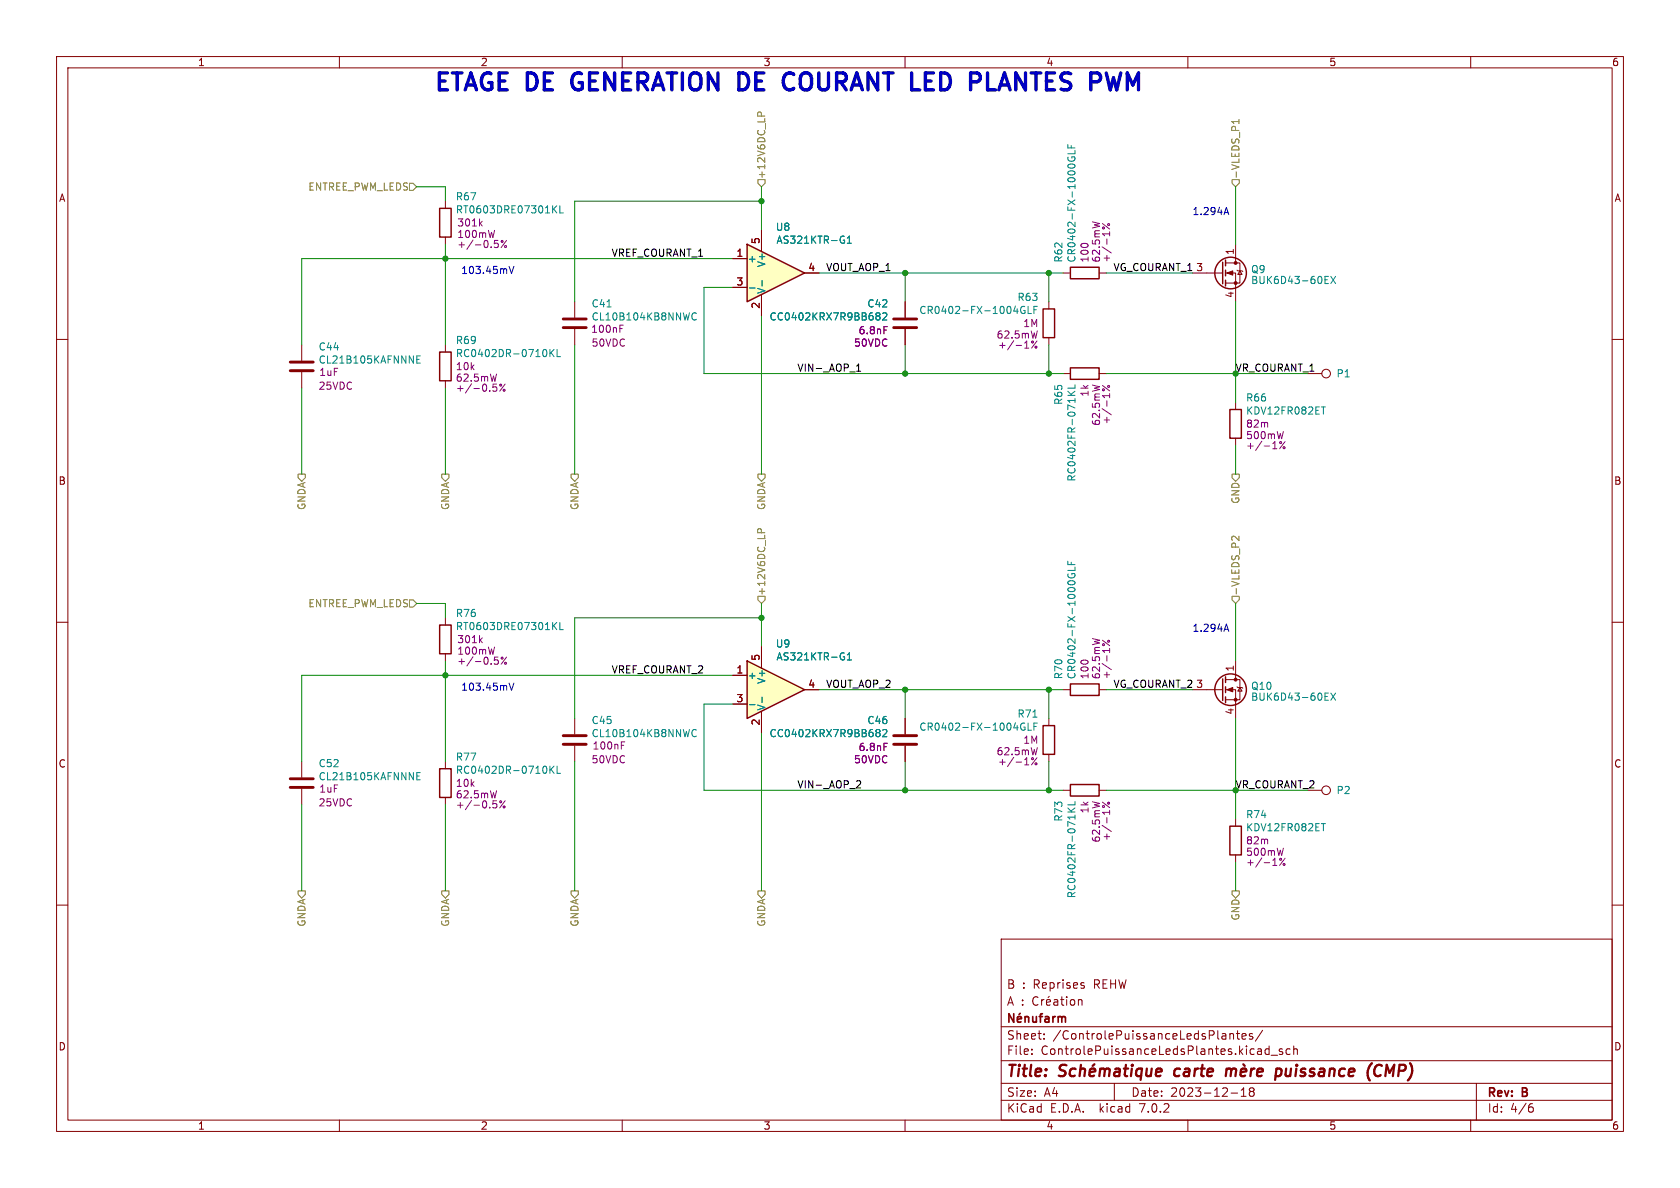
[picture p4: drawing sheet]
<svg xmlns="http://www.w3.org/2000/svg" width="297mm" height="210mm" viewBox="0 0 297 210" stroke-linecap="round" stroke-linejoin="round" font-family="sans-serif">
<g fill="none" stroke="#840000" stroke-width=".18">
<path d="M10 10h277v190h-277zM12 12h273v186h-273zM60 10v2M110 10v2M160 10v2M210 10v2M260 10v2M78.7 35.6v1.2M10 60h2M78.7 41.9v1.3M185.4 53.3v1.3M185.4 59.7v1.3"/>
<path d="M188 48.3h1.2M194.3 48.3h1.3M210.8 48.3h5.4M216.7 48.3h1.7v5M216.7 46.5h2.5v3.5h-2.5M218.4 43.2v3.3M218.7 47.8l.1 .1h.8l.1 .1M219.2 47.9l.4 .6h-.8zM285 60h2M53.3 61v2.8M53.3 65.8v2.8M78.7 61v1.2"/>
<path d="M78.7 67.3v1.3M188 66h1.2M194.3 66h1.3M218.4 71.1v1.3M218.4 77.5v1.2M231.1 66h2.6M10 110h2M78.7 109.2v1.3M78.7 115.6v1.2M218.4 116.8v3.3M285 110h2M53.3 134.6v2.8"/>
<path d="M53.3 139.4v2.8M78.7 134.6v1.3M185.4 127v1.3M185.4 133.4v1.2M188 121.9h1.2M188 139.7h1.2M194.3 121.9h1.3M194.3 139.7h1.3M210.8 121.9h5.4M216.7 121.9h1.7v5.1M216.7 120.1h2.5v3.6h-2.5M218.7 121.4l.1 .1h.8l.1 .2"/>
<path d="M219.2 121.5l.4 .7h-.8zM10 160h2M78.7 141v1.2M285 160h2M177 166h108v32h-108zM178.1 177.7l.5-1.5 .5 1.5M178.3 177.3h.7M180.8 177.6v.1M180.8 176.8v.1M183.5 176.3a.6 .6 0 0 0-.7 0 .6 .6 0 0 0-.2 .8 .56 .56 0 0 0 .3 .5 .56 .56 0 0 0 .6 0M184.1 176.7v1M184.6 176.7l-.3 .1-.2 .2"/>
<path d="M185 177.2l.7-.1-.1-.3-.4-.1-.2 .2 .1 .7h.5M185.5 176.1l-.2 .2M186.4 176.8h.5l.1 .9M187 177.1h-.5a.29 .29 0 0 0-.2 .3 .29 .29 0 0 0 .2 .3l.5-.1M187.5 176.7h.6M187.7 176.2v1.3l.4 .2M188.6 176.2v.1M188.6 176.7v1M189.3 176.8l.2-.1 .4 .1 .1 .6-.1 .2-.4 .1-.2-.1zM190.6 176.8l.3-.1 .3 .1 .1 .9M190.6 176.7v1M191.5 174.2l.2 .2-.2 .3"/>
<path d="M191.5 173.7l.1 .1M60 198v2M110 198v2M160 198v2M177 194.5h108M177 191.5h108M177 187.5h108M177 181.5h108M182.4 186.3v.1M182.4 185.5v.1M184.6 183.6v.1M184.6 182.8v.1"/>
<path d="M197 191.5v3M210 198v2M217.4 182.7v1M217.4 182.8l.2-.1 .4 .1 .1 .9M217.6 193.2h1.2M218.6 182.7h.5M218.8 182.2v1.3l.3 .2M219.4 193.8h.9M219.4 192.7l.5-.4v1.5M219.6 183.2l.7-.1-.1-.3-.4-.1-.2 .2v.7h.6M221.1 192.9l-.2 .3v.5l.2 .1h.3l.3-.3-.1-.4-.2-.2M221.1 192.9l-.2-.2 .2-.4h.3l.3 .3-.3 .3"/>
<path d="M221.1 192.9h.3M221.4 182.8l-.3-.1-.2 .2v.2l.5 .2v.3h-.5M223.2 182.1l-1.3 2M224.4 184.9v1.5M224.4 185.5l-.5-.1-.3 .3v.4l.2 .2h.6M224.7 186.5h1.2M226.7 185.5l-.3-.1-.3 .2 .1 .2 .5 .2v.3h-.6M228.1 185.5l-.5-.1-.2 .3v.4l.1 .2h.6M228.7 185.5l.2-.1 .4 .1 .1 .9M228.7 184.9v1.5M260 198v2M261 191.5v6.5"/>
<path d="M270.5 195.7h.4l.2 .3-.1 .5-.5 .1M270.9 195.1l-.4 .1"/>
<circle cx="234.4" cy="66" r=".76"/>
</g>
<g fill="none" stroke="#840000" stroke-width=".4">
<path d="M188.5 188.3a.85 .85 0 0 0-1 .1 .45 .45 0 0 0 .2 .8l.3 .1a.49 .49 0 0 1 .4 .5 .49 .49 0 0 1-.5 .4l-.7-.1M190.2 189a.66 .66 0 0 0-1 .3l-.1 .6 .2 .2 .1 .1 .6-.1M191 189.1a.49 .49 0 0 1 .8 .1l-.1 1M191.1 188.2l-.3 2M192.6 189.6l1-.2v-.4l-.2-.1-.6 .1-.2 .9 .2 .3 .6-.1M193.5 188.1l-.3 .3M194.5 189.1a.49 .49 0 0 1 .8 .1M194.5 188.9l-.2 1.3M195.3 189.2a.5 .5 0 0 1 .8-.2v1.2M195.3 189.2l-.1 1M197.2 189l.2-.1 .5 .1v1.2M198 189.4l-.7 .1a.4 .4 0 0 0-.3 .3 .4 .4 0 0 0 .2 .4l.7-.1"/>
<path d="M198.7 188.9h.7M199 188.2l-.2 1.7 .1 .2 .4 .1M200.1 188.9l-.2 1.3M200.2 188.2v.2M200.2 188.2l-.1 .1 .1 .1M200.2 188.2l.1 .1-.1 .1M201.9 189a.66 .66 0 0 0-1 .3l-.1 .6 .2 .2 .2 .1 .5-.1M201.9 188.9l-.3 2M202.8 188.9l-.1 1.2a.57 .57 0 0 0 .8-.1M203.6 188.9l-.2 1.3M204.4 189.6l.9-.2v-.4l-.2-.1-.6 .1-.2 .9 .3 .3 .6-.1M207.6 189.3v.7"/>
<path d="M216.8 189.1a.49 .49 0 0 1 .9 .1M216.9 188.9l-.2 1.3M217.7 189.2a.5 .5 0 0 1 .8-.2l-.1 1.2M217.7 189.2l-.2 1M219.3 189.6l1-.2v-.4l-.2-.1-.6 .1-.2 .9 .2 .3 .6-.1M219.8 188.1l.3 .3M221.2 188.9l-.1 1.3M221.8 188.9l-.4 .1-.2 .3M222.3 189.6l.9-.2v-.4l-.6-.1-.3 .3v.9l.2 .1 .6-.1M225.7 189l.2-.1 .5 .1 .2 .3-.1 .6a.66 .66 0 0 1-1 .2M225.7 188.9l-.3 2M242.1 190.9l.1 .1"/>
<path d="M242.6 187.9l-.5 .6M243.7 188.2a1.2 1.2 0 0 0-.5 1.9l.3 .1"/>
</g>
<g fill="none" stroke="#840000" stroke-width=".3">
<path d="M179.2 179.2v1.5l-.8-1.5v1.5M180.4 179.1l-.3 .2M181.2 179.8l.2-.1 .4 .1 .1 .9M181.2 179.7v1M182.6 179.7v.9l.4 .1 .2-.1M183.2 179.7v1M183.7 179.7h.6M184.3 179.2l-.4 .2v1.3M184.8 179.8h.6v.9M186.1 179.7v1M186.6 179.7l-.3 .1-.2 .2M187.1 179.8l.4-.1 .2 .2"/>
<path d="M187.1 179.7v1M187.7 179.9l.2-.2 .4 .1 .1 .9M187.7 179.9v.8M179.9 180.2l.7-.1-.1-.3-.4-.1-.2 .2v.7h.6M185.4 180.1h-.5a.29 .29 0 0 0-.2 .3 .29 .29 0 0 0 .2 .3l.5-.1"/>
</g>
<g fill="none" stroke="#840000" stroke-width=".25">
<path d="M77.7 36.8h2.1v5.1h-2.1zM184.4 54.6h2v5.1h-2zM189.2 47.2h5.1v2.1h-5.1zM216.2 46.4v3.8M216.7 46v1M216.7 47.8v1M216.7 49.5v1M77.7 62.2h2.1v5.1h-2.1zM189.2 65h5.1v2.1h-5.1zM217.4 72.4h2.1v5.1h-2.1zM77.7 110.5h2.1v5.1h-2.1zM216.7 119.6v1.1"/>
<path d="M77.7 135.9h2.1v5.1h-2.1zM184.4 128.3h2v5.1h-2zM189.2 138.7h5.1v2h-5.1zM189.2 120.9h5.1v2h-5.1zM216.2 120v3.8M216.7 121.4v1M216.7 123.2v1"/>
<circle cx="217.6" cy="48.3" r="2.79"/>
<circle cx="217.6" cy="121.9" r="2.79"/>
</g>
<g fill="#840000" stroke="#840000" stroke-width=".18">
<path d="M216.9 48.3l1-.4v.7z"/>
<path d="M216.9 121.9l1-.4v.8z"/>
<circle cx="218.4" cy="50" r=".25"/>
<circle cx="218.4" cy="46.5" r=".25"/>
<circle cx="218.4" cy="123.7" r=".25"/>
<circle cx="218.4" cy="120.1" r=".25"/>
</g>
<g fill="none" stroke="#008484" stroke-width=".18">
<path d="M97.9 36.9l.5 .7M98.4 36.4l-.7 .7M99 36.4v1.2h.6M188.8 25.5v.7h1.2M188.8 27.8a.59 .59 0 0 0 .6 .7 .59 .59 0 0 0 .6-.7l-.5-.1v.3M189.4 25.7v.5M190 26.6v.6h-1.2M181.2 54.2a.59 .59 0 0 0-.8 .6 .59 .59 0 0 0 .8 .6v-.5h-.2M181.8 54.2v1.2h.6M182.8 54.8h.4M183.4 54.2h-.6v1.2M234.2 49.5h.5"/>
<path d="M234.2 50.1h.6M234.2 48.9h.6M235.3 48.9l.8 1.2M236.1 48.9l-.8 1.2M73.7 63.5h.4M74.3 62.9h-.6v1.3h.6M97.2 61.8v1.2M97.4 62.3l.5 .7M97.9 61.8l-.7 .7M98.5 61.8v1.2h.6M188.8 69.9h1.2M188.8 69.2l.7 .7"/>
<path d="M190 68v.6h-1.2M190 69.2l-.7 .5M233.6 71.9h.7M188.8 99.2v.6h1.2M189.4 99.4v.4M97.9 110.6l.5 .7M98.4 110l-.7 .8M99 110v1.3h.6M188.8 101.4a.59 .59 0 0 0 .6 .8 .59 .59 0 0 0 .6-.8h-.5v.2M190 100.2v.6h-1.2M73.7 137.2h.4M74.3 136.6h-.6v1.2h.6"/>
<path d="M97.2 135.4v1.3M97.4 136l.5 .7M97.9 135.4l-.7 .8M98.5 135.4v1.3h.6M181.2 127.9a.59 .59 0 0 0-.8 .6 .59 .59 0 0 0 .8 .5v-.5h-.2M181.8 127.8v1.3h.6M182.8 128.4h.4M183.4 127.8h-.6v1.3M234.2 123.1h.5M234.2 123.8h.6M234.2 122.5h.6M235.3 122.5l.8 1.3"/>
<path d="M236.1 122.5l-.8 1.3M188.8 143.5h1.2M188.8 142.8l.7 .7M190 142.8l-.7 .6M190 141.7v.6h-1.2"/>
</g>
<g fill="none" stroke="#840084" stroke-width=".18">
<path d="M84.9 39.5l.4 .5M85.3 39.1l-.5 .5M193.1 39.2l1.3 .3M194.9 39.5l1.3 1M87.4 43h.5l.2 .2-.1 .5h-.6M87.4 42.5h.6M89.6 42.5l-1 1.3M183.4 58.5l-.3 1.3M196.2 41v.7M87.2 68.4h.4l.2 .2-.1 .5h-.5M87.2 67.9h.6M87.8 66.1l-.3 1.3"/>
<path d="M89.3 67.9l-1 1.3M181.2 61.5h.7M183.3 60.3l-.9 1.2M193.1 68.1l1.3 .3M194.9 68.1l1.3 1M196.2 69.6v.7M225 79.3h.7M227.2 78.1l-1 1.2M84.9 113.1l.4 .5M85.3 112.8l-.5 .5M87.4 116.2h.6M87.4 116.7l.5-.1 .2 .3-.1 .5h-.6"/>
<path d="M89.6 116.2l-1 1.2M193.1 112.9l1.3 .3M194.9 113.2l1.3 .9M196.2 114.6v.8M87.8 139.8l-.3 1.2M181.2 135.2h.7M183.3 133.9l-.9 1.3M183.4 132.2l-.3 1.2M87.2 141.6h.6M87.2 142.1l.4-.1 .2 .3-.1 .5h-.5M89.3 141.6l-1 1.2M193.1 141.7l1.3 .3"/>
<path d="M194.9 141.8l1.3 1M196.2 143.2v.8"/>
<circle cx="196" cy="39.7" r=".18"/>
<circle cx="88.8" cy="42.7" r=".18"/>
<circle cx="89.4" cy="43.6" r=".18"/>
<circle cx="88.5" cy="68.1" r=".18"/>
<circle cx="89.1" cy="69" r=".18"/>
<circle cx="183.2" cy="61.4" r=".18"/>
<circle cx="196" cy="68.3" r=".18"/>
<circle cx="227" cy="79.2" r=".18"/>
<circle cx="88.8" cy="116.3" r=".18"/>
<circle cx="89.4" cy="117.3" r=".18"/>
<circle cx="196" cy="113.4" r=".18"/>
<circle cx="183.2" cy="135" r=".18"/>
<circle cx="88.5" cy="141.7" r=".18"/>
<circle cx="89.1" cy="142.7" r=".18"/>
<circle cx="196" cy="142" r=".18"/>
</g>
<path d="M51.3 65.5h4.1M51.3 64h4.1M51.3 139.2h4.1M51.3 137.7h4.1" fill="none" stroke="#840000" stroke-width=".51"/>
<path d="M132.1 116.8l10.1 5.1-10.1 5.1z" fill="#ffffc2"/>
<path d="M132.1 116.8l10.1 5.1-10.1 5.1zM217.4 146.1h2.1v5h-2.1z" fill="none" stroke="#840000" stroke-width=".25"/>
<g fill="none" stroke="#840000" stroke-width=".18">
<path d="M101.6 53.3v2.8M101.6 58.2v2.8M160 53.3v2.8M160 58.2v2.8M129.5 119.4h2.6M134.6 114.3v3.8M101.6 127v2.8M101.6 131.8v2.8M129.5 124.5h2.6M134.6 125.7v3.8M142.2 121.9h2.6M160 127v2.8"/>
<path d="M160 131.8v2.8M218.4 144.8v1.3M218.4 151.1v1.3"/>
</g>
<g fill="none" stroke="#008484" stroke-width=".18">
<path d="M123.1 55.4a.6 .6 0 0 0-.8 .4 .6 .6 0 0 0 .6 .8l.2-.2M155.1 55.3l.4 .1 .1 .1-.3 .3M155.1 55.8h.2M155.3 55.8l.3 .3v.2l-.1 .2-.4 .1M156.1 55.4l.4-.1 .3 .4-.8 .9h.8M149.1 116.1h.2l-.1 .5M149.8 116.7h.7M149.8 115.8l.4-.4v1.3M123.1 129.1a.6 .6 0 0 0-.8 .4 .6 .6 0 0 0 .6 .7l.2-.1M132.5 124.6h1M134.7 123.2v1M155.1 129h.4l.1 .2-.3 .3"/>
<path d="M155.1 129.5h.2M155.3 129.5l.3 .2v.3l-.1 .2h-.4M156.1 129.1l.4-.1 .3 .3-.8 .9h.8M233.6 145.6h.7"/>
</g>
<path d="M99.6 57.9h4M99.6 56.4h4M158 57.9h4.1M158 56.4h4.1M99.6 131.6h4M99.6 130h4M158 131.6h4.1M158 130h4.1" fill="none" stroke="#840000" stroke-width=".51"/>
<g fill="none" stroke="#840084" stroke-width=".18">
<path d="M109.6 57.5h.6M156.3 57.7h.6M109.8 131.1h.6M156.3 131.4h.6M225 153h.7M227.2 151.7l-1 1.3"/>
<circle cx="227" cy="152.8" r=".18"/>
</g>
<path d="M132.1 43.2l10.1 5.1-10.1 5z" fill="#ffffc2"/>
<path d="M132.1 43.2l10.1 5.1-10.1 5z" fill="none" stroke="#840000" stroke-width=".25"/>
<g fill="none" stroke="#840000" stroke-width=".18">
<path d="M129.5 45.7h2.6M129.5 50.8h2.6M134.6 40.6v3.9M134.6 52.1v3.8M142.2 48.3h2.6M160 53.3v2.8M160 58.2v2.8M129.5 119.4h2.6M134.6 114.3v3.8M129.5 124.5h2.6M134.6 125.7v3.8M142.2 121.9h2.6"/>
<path d="M160 127v2.8M160 131.8v2.8M231.1 139.7h2.6"/>
<circle cx="234.4" cy="139.7" r=".76"/>
</g>
<g fill="none" stroke="#008484" stroke-width=".18">
<path d="M132.5 50.9h1M134.7 49.6v1M149.1 42.5h.2l-.1 .4M149.8 43h.7M149.8 42.1l.4-.4v1.3M155.1 55.3l.4 .1 .1 .1-.3 .3M155.1 55.8h.2M155.3 55.8l.3 .3v.2l-.1 .2-.4 .1M156.1 55.4l.4-.1 .3 .4-.8 .9h.8M149.1 116.1h.2l-.1 .5M149.8 115.8l.4-.4v1.3M149.8 116.7h.7"/>
<path d="M132.5 124.6h1M134.7 123.2v1M155.1 129h.4l.1 .2-.3 .3M155.1 129.5h.2M155.3 129.5l.3 .2v.3l-.1 .2h-.4M156.1 129.1l.4-.1 .3 .3-.8 .9h.8"/>
</g>
<g fill="none" stroke="#848400" stroke-width=".18">
<path d="M72.4 32.4h.6l.7 .6-.7 .7h-.6zM133.9 20.5v-.5l.3-.2 .3 .1 .1 .6M134 31.8h1.3v.6l-.7 .6-.6-.6zM217.8 31.8h1.3v.6l-.7 .6-.6-.6zM219 21.1v.8M219 21.5h-1.2l.3 .4M52.7 83.8h1.3v.7l-.7 .6-.6-.6zM78.1 83.8h1.3v.7l-.7 .6-.6-.6zM101 83.8h1.2v.7l-.6 .6-.6-.6zM133.9 94.2v-.5l.3-.2 .3 .1 .1 .6M134 83.8h1.3v.7l-.7 .6-.6-.6zM217.8 83.8h1.3v.7l-.7 .6-.6-.6z"/>
<path d="M219 94.8v.8l-.9-.8-.3 .1v.4M72.4 106h.6l.7 .7-.7 .6h-.6zM134 105.4h1.3v.6l-.7 .7-.6-.7zM217.8 105.4h1.3v.6l-.7 .7-.6-.7zM52.7 157.5h1.3v.6l-.7 .7-.6-.7zM78.1 157.5h1.3v.6l-.7 .7-.6-.7zM101 157.5h1.2v.6l-.6 .7-.6-.7zM134 157.5h1.3v.6l-.7 .7-.6-.7zM217.8 157.5h1.3v.6l-.7 .7-.6-.7z"/>
</g>
<path d="M151.4 65.6h.8M151.4 64.7l.4-.3v1.2M151.6 138l.4 .1 .2 .3-.8 .9h.8" fill="none" stroke="#000" stroke-width=".18"/>
<path d="M216.5 37.6h.6M216.8 36.7l.4 1.2M90 47.1l.4 1.3 .4-1.3M216.5 111.2h.6M216.8 110.3l.4 1.3M90 120.7l.4 1.3 .4-1.3" fill="none" stroke="#0000c2" stroke-width=".18"/>
<path d="M139.5 12.9h.3l.5 .3M140.3 15.6l-.5 .3h-.3M174.6 15.9h1.4" fill="none" stroke="#0000c2" stroke-width=".6"/>
<g fill="none" stroke="#008400" stroke-width=".18">
<path d="M73.7 33h5v2.6M134.6 35.6h-33v17.7M134.6 33v7.6M218.4 33v10.2M78.7 43.2v17.8M129.5 50.8h-5v15.2h63.5M129.5 45.7h-76.2v15.3M134.6 55.9v27.9M144.8 48.3h43.2M160 48.3v5M185.4 48.3v5M195.6 48.3h15.2"/>
<path d="M218.4 53.3v17.8M53.3 68.6v15.2M78.7 68.6v15.2M101.6 61v22.8M160 61v5M185.4 61v5M195.6 66h35.5M218.4 78.7v5.1M73.7 106.7h5v2.5M78.7 116.8v17.8M129.5 119.4h-76.2v15.2M134.6 109.2h-33v17.8"/>
<path d="M134.6 106.7v7.6M218.4 106.7v10.1M101.6 134.6v22.9M129.5 124.5h-5v15.2h63.5M134.6 129.5v28M144.8 121.9h43.2M160 121.9v5.1M160 134.6v5.1M185.4 121.9v5.1M185.4 134.6v5.1M195.6 139.7h35.5M195.6 121.9h15.2"/>
<path d="M218.4 127v17.8M53.3 142.2v15.3M78.7 142.2v15.3M218.4 152.4v5.1"/>
</g>
<path d="M156.3 57.7h.6M156.3 131.4h.6" fill="none" stroke="#840084" stroke-width=".18"/>
<g fill="#008400" stroke="#008400" stroke-width=".18">
<circle cx="160" cy="48.3" r=".46"/>
<circle cx="160" cy="66" r=".46"/>
<circle cx="185.4" cy="48.3" r=".46"/>
<circle cx="185.4" cy="66" r=".46"/>
<circle cx="134.6" cy="109.2" r=".46"/>
<circle cx="78.7" cy="119.4" r=".46"/>
<circle cx="185.4" cy="139.7" r=".46"/>
<circle cx="185.4" cy="121.9" r=".46"/>
<circle cx="160" cy="121.9" r=".46"/>
<circle cx="160" cy="139.7" r=".46"/>
<circle cx="134.6" cy="35.6" r=".46"/>
<circle cx="78.7" cy="45.7" r=".46"/>
</g>
<g font-size="4.2" fill="#0000c2">
<text x="77" y="16.3">ETAGE DE</text>
<text x="102.3" y="16.3">GENERATION DE</text>
<text x="141.5" y="16.3">COURANT LED</text>
<text x="176.3" y="16.3">PLANTES PWM</text>
</g>
<g font-size="2.8" fill="#840000">
<text x="178" y="190.8">Title:</text>
<text x="208.3" y="190.8">carte</text>
<text x="227.4" y="190.8">puissance</text>
<text x="244.2" y="190.8">(CMP)</text>
</g>
<g font-size="2.1" fill="#840000">
<text x="178" y="174.9">B : Reprises</text>
<text x="193.4" y="174.9">REHW</text>
<text x="178" y="183.9">Sheet:</text>
<text x="186.2" y="183.9">/ControlePuissanceLedsPlantes/</text>
<text x="178" y="186.6">File:</text>
<text x="184" y="186.6">ControlePuissanceLedsPlantes.kicad_sch</text>
<text x="178" y="196.8">KiCad</text>
<text x="178" y="194">Size:</text>
<text x="184.6" y="194">A4</text>
<text x="185.7" y="196.8">E.D.A.</text>
<text x="194.4" y="196.8">kicad</text>
<text x="200" y="194">Date:</text>
<text x="201.5" y="196.8">7.0.2</text>
<text x="206.9" y="194">2023-12-18</text>
<text x="263" y="194.2">Rev:</text>
<text x="263" y="196.8">Id:</text>
<text x="267" y="196.8">4/6</text>
<text x="269.2" y="194.2">B</text>
</g>
<g font-size="1.8" fill="#840000">
<text x="35" y="11.8">1</text>
<text x="85" y="11.8">2</text>
<text x="135" y="11.8">3</text>
<text x="185" y="11.8">4</text>
<text x="235" y="11.8">5</text>
<text x="285" y="11.8">6</text>
<text x="10.4" y="35.8">A</text>
<text x="285.4" y="35.8">A</text>
<text x="130.1" y="45.5">1</text>
<text x="134.4" y="43.2" transform="rotate(-90 134.4 43.2)">5</text>
<text x="218.2" y="45.1" transform="rotate(-90 218.2 45.1)">1</text>
<text x="130.1" y="50.5">3</text>
<text x="142.8" y="48">4</text>
<text x="211.4" y="48">3</text>
<text x="218.2" y="52.7" transform="rotate(-90 218.2 52.7)">4</text>
<text x="134.4" y="54.6" transform="rotate(-90 134.4 54.6)">2</text>
<text x="10.3" y="85.8">B</text>
<text x="285.3" y="85.8">B</text>
<text x="130.1" y="119.1">1</text>
<text x="134.4" y="116.9" transform="rotate(-90 134.4 116.9)">5</text>
<text x="218.2" y="118.8" transform="rotate(-90 218.2 118.8)">1</text>
<text x="130.1" y="124.2">3</text>
<text x="142.8" y="121.7">4</text>
<text x="211.4" y="121.7">3</text>
<text x="134.4" y="128.3" transform="rotate(-90 134.4 128.3)">2</text>
<text x="218.2" y="126.4" transform="rotate(-90 218.2 126.4)">4</text>
<text x="10.3" y="135.8">C</text>
<text x="285.3" y="135.8">C</text>
<text x="10.3" y="185.8">D</text>
<text x="285.3" y="185.8">D</text>
<text x="35" y="199.8">1</text>
<text x="85" y="199.8">2</text>
<text x="135" y="199.8">3</text>
<text x="185" y="199.8">4</text>
<text x="235" y="199.8">5</text>
<text x="285" y="199.8">6</text>
</g>
<g font-size="1.8" fill="#848400">
<text x="54.4" y="33.8">ENTREE_PWM_LEDS</text>
<text x="135.4" y="31.6" transform="rotate(-90 135.4 31.6)">+12V6DC_LP</text>
<text x="219.3" y="31.6" transform="rotate(-90 219.3 31.6)">-VLEDS_P1</text>
<text x="219.3" y="89.2" transform="rotate(-90 219.3 89.2)">GND</text>
<text x="54.2" y="90.3" transform="rotate(-90 54.2 90.3)">GNDA</text>
<text x="79.6" y="90.3" transform="rotate(-90 79.6 90.3)">GNDA</text>
<text x="102.4" y="90.3" transform="rotate(-90 102.4 90.3)">GNDA</text>
<text x="135.4" y="90.3" transform="rotate(-90 135.4 90.3)">GNDA</text>
<text x="54.4" y="107.5">ENTREE_PWM_LEDS</text>
<text x="135.4" y="105.3" transform="rotate(-90 135.4 105.3)">+12V6DC_LP</text>
<text x="219.3" y="105.3" transform="rotate(-90 219.3 105.3)">-VLEDS_P2</text>
<text x="54.2" y="163.9" transform="rotate(-90 54.2 163.9)">GNDA</text>
<text x="79.6" y="163.9" transform="rotate(-90 79.6 163.9)">GNDA</text>
<text x="102.4" y="163.9" transform="rotate(-90 102.4 163.9)">GNDA</text>
<text x="135.4" y="163.9" transform="rotate(-90 135.4 163.9)">GNDA</text>
<text x="219.3" y="162.8" transform="rotate(-90 219.3 162.8)">GND</text>
</g>
<g font-size="1.8" fill="#008484">
<text x="80.5" y="35.6">R67</text>
<text x="80.5" y="37.9">RT0603DRE07301KL</text>
<text x="137.1" y="41">U8</text>
<text x="132.2" y="46.5">+</text>
<text x="135.4" y="47.4" transform="rotate(-90 135.4 47.4)">V+</text>
<text x="137.2" y="43.2">AS321KTR-G1</text>
<text x="188" y="46.5" transform="rotate(-90 188 46.5)">R62</text>
<text x="190.3" y="46.5" transform="rotate(-90 190.3 46.5)">CR0402-FX-1000GLF</text>
<text x="135.4" y="51.9" transform="rotate(-90 135.4 51.9)">V-</text>
<text x="179.8" y="53.4">R63</text>
<text x="221.1" y="48.4">Q9</text>
<text x="221.1" y="50.4">BUK6D43-60EX</text>
<text x="104.5" y="54.5">C41</text>
<text x="104.5" y="56.8">CL10B104KB8NNWC</text>
<text x="136" y="56.8">CC0402KRX7R9BB682</text>
<text x="153.3" y="54.5">C42</text>
<text x="162.5" y="55.7">CR0402-FX-1004GLF</text>
<text x="56.3" y="62.1">C44</text>
<text x="56.3" y="64.4">CL21B105KAFNNNE</text>
<text x="80.5" y="61">R69</text>
<text x="80.5" y="63.3">RC0402DR-0710KL</text>
<text x="188" y="71.6" transform="rotate(-90 188 71.6)">R65</text>
<text x="220.2" y="71.1">R66</text>
<text x="236.2" y="66.9">P1</text>
<text x="220.2" y="73.4">KDV12FR082ET</text>
<text x="190.3" y="85.2" transform="rotate(-90 190.3 85.2)">RC0402FR-071KL</text>
<text x="80.5" y="109.2">R76</text>
<text x="80.5" y="111.5">RT0603DRE07301KL</text>
<text x="137.1" y="114.6">U9</text>
<text x="137.2" y="116.9">AS321KTR-G1</text>
<text x="132.2" y="120.2">+</text>
<text x="135.4" y="125.6" transform="rotate(-90 135.4 125.6)">V-</text>
<text x="135.4" y="121" transform="rotate(-90 135.4 121)">V+</text>
<text x="188" y="120.1" transform="rotate(-90 188 120.1)">R70</text>
<text x="190.3" y="120.1" transform="rotate(-90 190.3 120.1)">CR0402-FX-1000GLF</text>
<text x="221.1" y="122.1">Q10</text>
<text x="221.1" y="124">BUK6D43-60EX</text>
<text x="104.5" y="128.2">C45</text>
<text x="104.5" y="130.5">CL10B104KB8NNWC</text>
<text x="136" y="130.5">CC0402KRX7R9BB682</text>
<text x="153.3" y="128.2">C46</text>
<text x="162.5" y="129.3">CR0402-FX-1004GLF</text>
<text x="179.8" y="127">R71</text>
<text x="56.3" y="135.8">C52</text>
<text x="80.5" y="134.6">R77</text>
<text x="80.5" y="136.9">RC0402DR-0710KL</text>
<text x="56.3" y="138.1">CL21B105KAFNNNE</text>
<text x="236.2" y="140.5">P2</text>
<text x="188" y="145.3" transform="rotate(-90 188 145.3)">R73</text>
<text x="220.2" y="144.8">R74</text>
<text x="220.2" y="147.1">KDV12FR082ET</text>
<text x="190.3" y="158.8" transform="rotate(-90 190.3 158.8)">RC0402FR-071KL</text>
</g>
<g font-size="1.8" fill="#840084">
<text x="80.8" y="40.2">301k</text>
<text x="80.8" y="42.2">100mW</text>
<text x="80.8" y="44">+/-0.5%</text>
<text x="192.6" y="46.5" transform="rotate(-90 192.6 46.5)">100</text>
<text x="194.6" y="46.5" transform="rotate(-90 194.6 46.5)">62.5mW</text>
<text x="196.4" y="46.5" transform="rotate(-90 196.4 46.5)">+/-1%</text>
<text x="104.4" y="59">100nF</text>
<text x="151.7" y="59.2">6.8nF</text>
<text x="180.8" y="58">1M</text>
<text x="80.5" y="65.6">10k</text>
<text x="104.5" y="61.4">50VDC</text>
<text x="150.9" y="61.4">50VDC</text>
<text x="176.1" y="60">62.5mW</text>
<text x="176.4" y="61.8">+/-1%</text>
<text x="56.3" y="69">25VDC</text>
<text x="56.4" y="66.6">1uF</text>
<text x="80.5" y="67.6">62.5mW</text>
<text x="80.5" y="69.4">+/-0.5%</text>
<text x="192.6" y="70.2" transform="rotate(-90 192.6 70.2)">1k</text>
<text x="194.6" y="75.3" transform="rotate(-90 194.6 75.3)">62.5mW</text>
<text x="196.4" y="75.1" transform="rotate(-90 196.4 75.1)">+/-1%</text>
<text x="220.2" y="77.8">500mW</text>
<text x="220.2" y="75.8">82m</text>
<text x="220.2" y="79.6">+/-1%</text>
<text x="80.8" y="113.9">301k</text>
<text x="80.8" y="115.9">100mW</text>
<text x="80.8" y="117.7">+/-0.5%</text>
<text x="192.6" y="120.1" transform="rotate(-90 192.6 120.1)">100</text>
<text x="194.6" y="120.1" transform="rotate(-90 194.6 120.1)">62.5mW</text>
<text x="196.4" y="120.1" transform="rotate(-90 196.4 120.1)">+/-1%</text>
<text x="180.8" y="131.6">1M</text>
<text x="104.5" y="135.1">50VDC</text>
<text x="104.7" y="132.7">100nF</text>
<text x="150.9" y="135.1">50VDC</text>
<text x="151.7" y="132.9">6.8nF</text>
<text x="176.1" y="133.7">62.5mW</text>
<text x="176.4" y="135.4">+/-1%</text>
<text x="56.3" y="142.7">25VDC</text>
<text x="56.4" y="140.3">1uF</text>
<text x="80.5" y="141.3">62.5mW</text>
<text x="80.5" y="143.1">+/-0.5%</text>
<text x="80.5" y="139.3">10k</text>
<text x="192.6" y="143.9" transform="rotate(-90 192.6 143.9)">1k</text>
<text x="194.6" y="149" transform="rotate(-90 194.6 149)">62.5mW</text>
<text x="196.4" y="148.7" transform="rotate(-90 196.4 148.7)">+/-1%</text>
<text x="220.2" y="149.4">82m</text>
<text x="220.2" y="151.4">500mW</text>
<text x="220.2" y="153.2">+/-1%</text>
</g>
<g font-size="1.8" fill="#0000c2">
<text x="210.8" y="38.1">1.294A</text>
<text x="81.5" y="48.5">103.45mV</text>
<text x="210.8" y="111.8">1.294A</text>
<text x="81.5" y="122.2">103.45mV</text>
</g>
<g font-size="1.8">
<text x="108" y="45.5">VREF_COURANT_1</text>
<text x="146" y="48">VOUT_AOP_1</text>
<text x="196.8" y="48">VG_COURANT_1</text>
<text x="141" y="65.8">VIN-_AOP_1</text>
<text x="108" y="119.1">VREF_COURANT_2</text>
<text x="146" y="121.7">VOUT_AOP_2</text>
<text x="196.8" y="121.7">VG_COURANT_2</text>
<text x="141" y="139.4">VIN-_AOP_2</text>
</g>
<g font-size="1.8" fill="#008400">
<text x="218.4" y="65.8">VR_COURANT_1</text>
<text x="218.4" y="139.4">VR_COURANT_2</text>
</g>
</svg>
